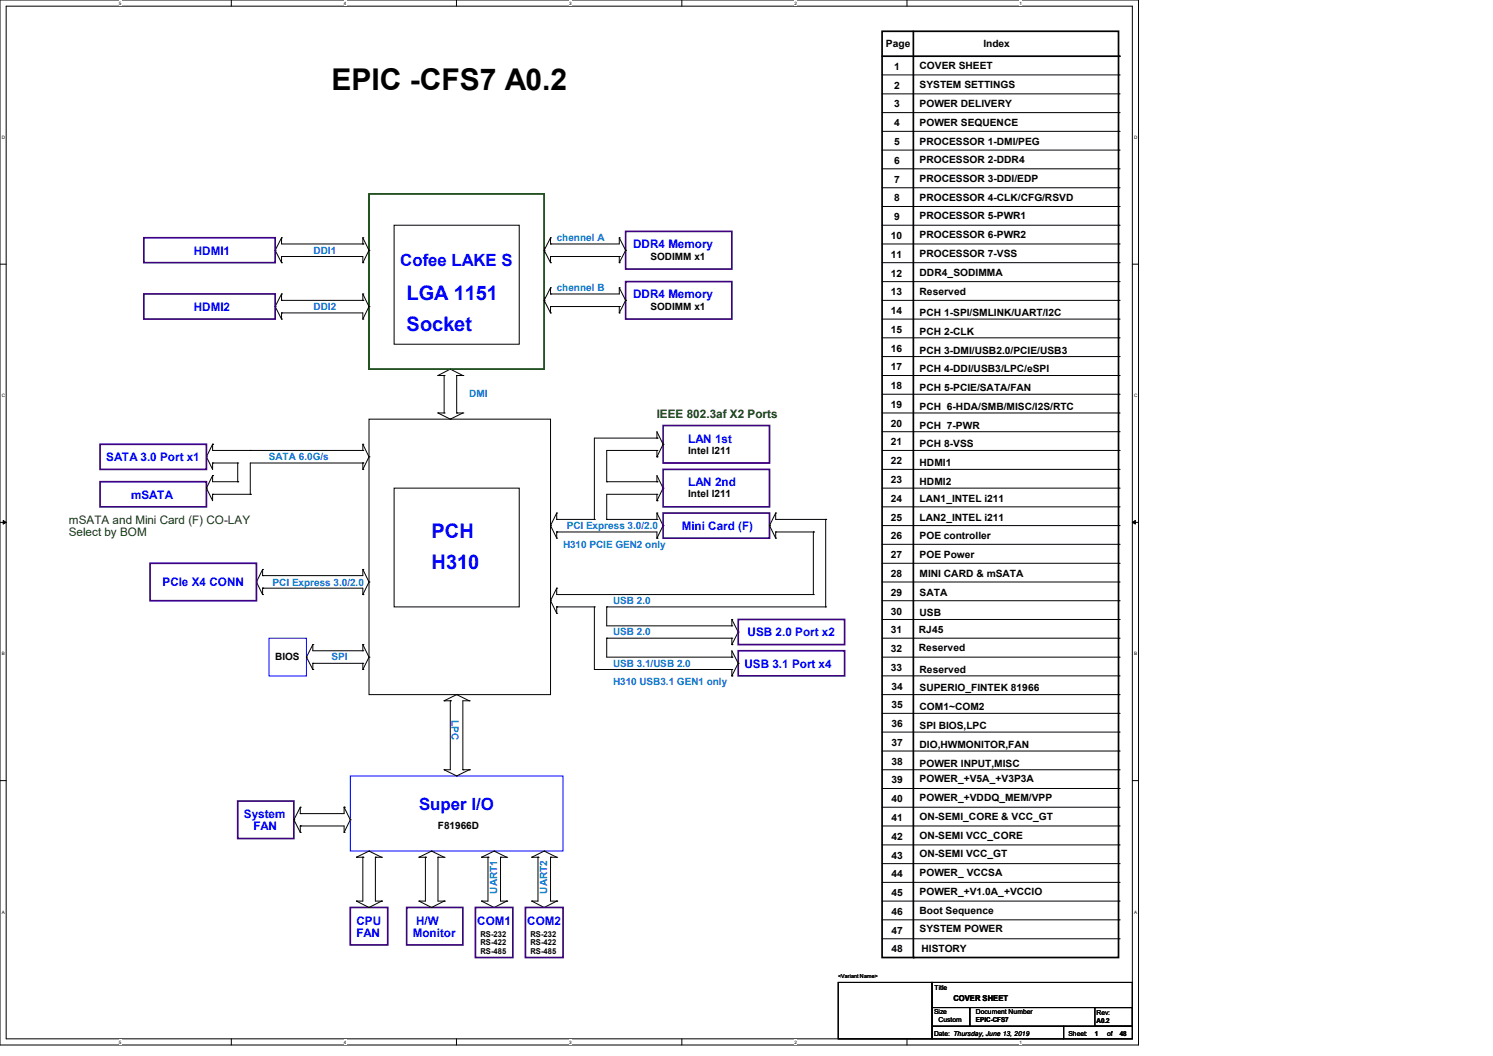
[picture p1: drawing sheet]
<svg xmlns="http://www.w3.org/2000/svg" width="297mm" height="210mm" viewBox="0 0 297 210" stroke-linecap="round" stroke-linejoin="round" font-family="sans-serif">
<path d="M0 0h226.5v207.8h-226.5zM1.2 1.2h224.1v205.4h-224.1z" fill="none" stroke="#000" stroke-width=".2"/>
<g fill="#fff">
<path d="M23.6 .1h.5v1h-.5z"/>
<path d="M23.6 206.7h.5v1h-.5z"/>
</g>
<path d="M46 0v1.2M46 206.6v1.2" fill="none" stroke="#000" stroke-width=".2"/>
<g fill="#fff">
<path d="M68.4 .1h.5v1h-.5z"/>
<path d="M68.4 206.7h.5v1h-.5z"/>
</g>
<path d="M90.8 0v1.2M90.8 206.6v1.2" fill="none" stroke="#000" stroke-width=".2"/>
<g fill="#fff">
<path d="M113.2 .1h.5v1h-.5z"/>
<path d="M113.2 206.7h.5v1h-.5z"/>
</g>
<path d="M135.6 0v1.2M135.6 206.6v1.2" fill="none" stroke="#000" stroke-width=".2"/>
<g fill="#fff">
<path d="M158 .1h.5v1h-.5z"/>
<path d="M158 206.7h.5v1h-.5z"/>
</g>
<path d="M180.4 0v1.2M180.4 206.6v1.2" fill="none" stroke="#000" stroke-width=".2"/>
<g fill="#fff">
<path d="M202.8 .1h.5v1h-.5z"/>
<path d="M202.8 206.7h.5v1h-.5z"/>
<path d="M.3 26.9h.7v1h-.7z"/>
<path d="M225.6 26.9h.6v1h-.6z"/>
<path d="M.3 78.2h.7v1h-.7z"/>
<path d="M225.6 78.2h.6v1h-.6z"/>
</g>
<path d="M0 52.5h1.2M225.3 52.5h1.2" fill="none" stroke="#000" stroke-width=".2"/>
<g fill="#fff">
<path d="M.3 129.5h.6v1.1h-.6z"/>
<path d="M225.6 129.5h.6v1.1h-.6z"/>
</g>
<path d="M0 103.9h1.2M225.3 103.9h1.2" fill="none" stroke="#000" stroke-width=".2"/>
<path d="M.6 103.5l.6 .4-.6 .3zM225.3 103.9l.5-.4v.7z" fill="#000" stroke="#000" stroke-width=".2"/>
<g fill="#fff">
<path d="M.3 180.9h.6v1h-.6z"/>
<path d="M225.6 180.9h.5v1h-.5z"/>
</g>
<g fill="none" stroke="#000" stroke-width=".2">
<path d="M175.5 18.7h47.1M175.5 14.9h47.1M222.6 18.7h.1M222.6 14.9h.1M175.5 22.4h47.1M175.5 26.1h47.1M175.5 29.8h47.1M175.5 33.6h47.1M175.5 37.3h47.1M222.6 22.4h.1M222.6 26.1h.1M222.6 29.8h.1"/>
<path d="M222.6 33.6h.1M222.6 37.3h.1M54.7 49.8h.1M54.7 49.8l1.3 2.4M56 51h.1M56 52.2h.1M56 47.3h.1M56 59.7h.1M56 58.5h.1M56 47.3v1.2h16.2M56 59.7h16.2M56 51v1.2"/>
<path d="M56 58.5v1.2M56 47.3l-1.3 2.5M56 51h16.2v1.2M56 58.5l-1.3 2.5M72.2 48.5h.1M72.2 59.7h.1M72.2 58.5h.1M72.2 52.2h.1M72.2 47.3h.1M72.2 47.3v1.2M72.2 58.5v1.2M72.2 58.5l1.2 2.5"/>
<path d="M72.2 47.3l1.2 2.5M73.4 49.8h.1M73.4 49.8l-1.2 2.4M78.4 44.8h24.9v23.7h-24.9zM108.2 49.8h.1M108.2 59.7h.1M108.2 49.8l1.3 2.4M108.2 59.7l1.3 2.5M109.5 51h.1M109.5 52.2h.1M109.5 48.5h.1M109.5 47.3h.1"/>
<path d="M109.5 58.5h.1M109.5 57.2h.1M109.5 51h13.7M109.5 47.3v1.2M109.5 51v1.2M109.5 57.2v1.3M109.5 47.3l-1.3 2.5M109.5 57.2l-1.3 2.5M123.2 51h.1M123.2 47.3h.1M123.2 52.2h.1M123.2 57.2h.1"/>
<path d="M123.2 47.3v1.2h-13.7M123.2 51v1.2M123.2 57.2v1.3h-13.7M123.2 47.3l1.3 2.5M123.2 57.2l1.3 2.5M124.5 49.8h.1M124.5 59.7h.1M124.5 49.8l-1.3 2.4M124.5 59.7l-1.3 2.5M175.5 41.1h47.1M175.5 44.8h47.1M175.5 48.5h47.1"/>
<path d="M175.5 52.2h47.1M175.5 56h47.1M175.5 59.7h47.1M222.6 41.1h.1M222.6 44.8h.1M222.6 48.5h.1M222.6 52.2h.1M222.6 56h.1M222.6 59.7h.1M54.7 61h.1M54.7 61l1.3 2.5M56 63.5h.1"/>
<path d="M56 62.2h.1M56 62.2v1.3M56 62.2h16.2v1.3M72.2 63.5h.1M73.4 61h.1M73.4 61l-1.2 2.5M87.1 74.7h.1M87.1 74.7h1.2M88.3 74.7h.1M88.3 74.7v7.4M89.6 73.4h.1M89.6 73.4l2.5 1.3"/>
<path d="M89.6 73.4l-2.5 1.3M90.8 74.7h.1M90.8 74.7h1.3M90.8 74.7v7.4M92.1 74.7h.1M109.5 61h.1M109.5 62.2h.1M109.5 61v1.2M109.5 61h13.7M123.2 61h.1M123.2 62.2h.1M123.2 61v1.2"/>
<path d="M175.5 63.5h47.1M175.5 67.2h47.1M175.5 70.9h47.1M175.5 74.7h47.1M175.5 78.4h47.1M222.6 63.5h.1M222.6 67.2h.1M222.6 70.9h.1M222.6 74.7h.1M222.6 78.4h.1M41.1 90.8h.1M41.1 97.1h.1"/>
<path d="M41.1 90.8l1.2 2.5v-1.2M41.1 97.1l1.2 2.5v-1.3M42.3 88.3h.1M42.3 92.1h.1M42.3 94.6h.1M42.3 98.3h.1M42.3 88.3v1.3h29.9M42.3 98.3h7.5M42.3 92.1h5M42.3 94.6v1.2h5M42.3 88.3l-1.2 2.5M42.3 94.6l-1.2 2.5"/>
<path d="M47.3 92.1h.1M47.3 95.8h.1M47.3 92.1v3.7M49.8 98.3h.1M49.8 89.6h.1M72.2 92.1h.1M72.2 89.6h.1M72.2 88.3h.1M72.2 93.3h.1M72.2 92.1h-22.4v6.2M72.2 88.3v1.3M72.2 92.1v1.2"/>
<path d="M72.2 88.3l1.2 2.5M73.4 83.4h36.1v54.7h-36.1zM73.4 90.8h.1M73.4 90.8l-1.2 2.5M78.4 97.1h24.9v23.6h-24.9zM87.1 82.1h.1M87.1 82.1h1.2M87.1 82.1l2.5 1.3M88.3 82.1h.1M89.6 83.4h.1M90.8 82.1h.1M90.8 82.1h1.3"/>
<path d="M92.1 82.1h.1M92.1 82.1l-2.5 1.3M120.7 95.8h.1M120.7 95.8h10M130.7 99.6h.1M130.7 95.8h.1M130.7 90.8h.1M130.7 87.1h.1M130.7 89.6h.1M130.7 98.3h.1M130.7 89.6h-10v6.2M130.7 98.3h-10v5"/>
<path d="M130.7 87.1h-12.5v16.2M130.7 87.1v-1.2l1.2 2.4M130.7 89.6v1.2M130.7 95.8v-1.2l1.2 2.5M130.7 98.3v1.3M131.9 97.1h.1M131.9 88.3h.1M131.9 97.1l-1.2 2.5M131.9 88.3l-1.2 2.5M175.5 82.1h47.1M175.5 85.9h47.1M175.5 89.6h47.1"/>
<path d="M175.5 93.3h47.1M175.5 97.1h47.1M222.6 82.1h.1M222.6 85.9h.1M222.6 89.6h.1M222.6 93.3h.1M222.6 97.1h.1M51 115.7h.1M51 115.7l1.2 2.5M52.2 117h.1M52.2 118.2h.1M52.2 113.2h.1"/>
<path d="M52.2 114.5h.1M52.2 117h20v1.2M52.2 113.2v1.3M52.2 117v1.2M52.2 113.2l-1.2 2.5M72.2 118.2h.1M72.2 113.2h.1M72.2 113.2v1.3h-20M72.2 113.2l1.2 2.5M73.4 115.7h.1M73.4 115.7l-1.2 2.5M109.5 104.5h.1"/>
<path d="M109.5 119.5h.1M109.5 104.5l1.2 2.5M109.5 119.5l1.2 2.5M110.7 105.8h.1M110.7 107h.1M110.7 102h.1M110.7 103.3h.1M110.7 117h.1M110.7 105.8h20v1.2M110.7 102v1.3M110.7 105.8v1.2M110.7 117v1.2h51.1"/>
<path d="M110.7 102l-1.2 2.5M110.7 103.3h7.5M110.7 117l-1.2 2.5M118.2 103.3h.1M120.7 103.3h.1M120.7 103.3h10M130.7 107h.1M130.7 103.3h.1M130.7 102h.1M130.7 102v1.3M130.7 102l1.2 2.5M131.9 104.5h.1"/>
<path d="M131.9 104.5l-1.2 2.5M153.1 104.5h.1M153.1 104.5l1.2 2.5M154.3 105.8h.1M154.3 102h.1M154.3 107h.1M154.3 102v1.3h10M154.3 105.8h7.5M154.3 102l-1.2 2.5M154.3 105.8v1.2M161.8 118.2h.1M161.8 105.8h.1"/>
<path d="M161.8 105.8v12.4M164.3 103.3h.1M164.3 103.3v17.4M175.5 100.8h47.1M175.5 104.5h47.1M175.5 108.2h47.1M175.5 112h47.1M175.5 115.7h47.1M175.5 119.5h47.1M222.6 100.8h.1M222.6 104.5h.1M222.6 108.2h.1"/>
<path d="M222.6 112h.1M222.6 115.7h.1M222.6 119.5h.1M61 130.7h.1M61 130.7l1.2 2.4M62.2 128.2h.1M62.2 131.9h.1M62.2 133.1h.1M62.2 128.2l-1.2 2.5M62.2 128.2v1.2h10M62.2 131.9v1.2M62.2 131.9h10"/>
<path d="M72.2 131.9h.1M72.2 129.4h.1M72.2 128.2h.1M72.2 133.1h.1M72.2 128.2l1.2 2.5M72.2 128.2v1.2M72.2 131.9v1.2M73.4 130.7h.1M73.4 130.7l-1.2 2.4M88.3 139.4h.1M88.3 139.4h1.3M89.6 139.4h.1"/>
<path d="M89.6 139.4v13.7h-1.3M90.8 138.1h.1M90.8 138.1l2.5 1.3M90.8 138.1l-2.5 1.3M93.3 139.4h.1M93.3 139.4h-1.2v13.7M110.7 120.7h.1M110.7 122h.1M110.7 120.7h7.5M110.7 120.7v1.3M118.2 120.7h.1M118.2 120.7v12.4h27.4"/>
<path d="M120.7 120.7h.1M120.7 126.9h.1M120.7 126.9h24.9M120.7 126.9v3.8h24.9M120.7 120.7v3.8h24.9M120.7 120.7h43.6M145.6 124.5h.1M145.6 126.9h.1M145.6 123.2h.1M145.6 128.2h.1M145.6 133.1h.1M145.6 134.4h.1"/>
<path d="M145.6 130.7h.1M145.6 123.2l1.3 2.5M145.6 123.2v1.3M145.6 126.9v1.3M145.6 130.7v-1.3l1.3 2.5M145.6 133.1v1.3M146.9 125.7h.1M146.9 131.9h.1M146.9 125.7l-1.3 2.5M146.9 131.9l-1.3 2.5M164.3 120.7h.1M175.5 123.2h47.1"/>
<path d="M175.5 126.9h47.1M175.5 130.7h47.1M175.5 134.4h47.1M175.5 138.1h47.1M222.6 123.2h.1M222.6 126.9h.1M222.6 130.7h.1M222.6 134.4h.1M222.6 138.1h.1M0 155.2h1.2M88.3 153.1h.1M88.3 153.1l2.5 1.2"/>
<path d="M90.8 154.3h.1M92.1 153.1h.1M92.1 153.1h1.2M93.3 153.1h.1M93.3 153.1l-2.5 1.2M175.5 141.9h47.1M175.5 145.6h47.1M175.5 149.4h47.1M175.5 153.1h47.1M175.5 156.8h47.1M222.6 141.9h.1M222.6 145.6h.1"/>
<path d="M222.6 149.4h.1M222.6 153.1h.1M222.6 156.8h.1M225.3 155.2h1.2M58.5 163h.1M58.5 163l1.2 2.5M59.7 160.5h.1M59.7 165.5h.1M59.7 164.3h.1M59.7 161.8h.1M59.7 164.3h8.8v1.2M59.7 160.5v1.3"/>
<path d="M59.7 164.3v1.2M59.7 160.5l-1.2 2.5M68.5 160.5h.1M68.5 165.5h.1M68.5 160.5v1.3h-8.8M68.5 160.5l1.2 2.5M69.7 163h.1M69.7 163l-1.2 2.5M70.9 170.5h.1M70.9 179.2h.1M70.9 170.5h1.3M70.9 179.2l2.5 1.3"/>
<path d="M72.2 170.5h.1M72.2 170.5v8.7h-1.3M73.4 169.2h.1M73.4 169.2l2.5 1.3M73.4 169.2l-2.5 1.3M74.7 170.5h.1M74.7 170.5v8.7h1.2M74.7 170.5h1.2M75.9 170.5h.1M75.9 179.2h.1M75.9 179.2l-2.5 1.3M83.4 170.5h.1"/>
<path d="M83.4 179.2h.1M83.4 170.5h1.2M83.4 179.2l2.5 1.3M84.6 170.5h.1M84.6 170.5v8.7h-1.2M85.9 169.2h.1M85.9 169.2l2.4 1.3M85.9 169.2l-2.5 1.3M87.1 170.5h.1M87.1 170.5v8.7h1.2M87.1 170.5h1.2M88.3 170.5h.1"/>
<path d="M88.3 179.2h.1M88.3 179.2l-2.4 1.3M95.8 170.5h.1M95.8 179.2h.1M95.8 170.5h1.3M95.8 179.2l2.5 1.3M97.1 170.5h.1M97.1 170.5v8.7h-1.3M98.3 169.2h.1M98.3 169.2l2.5 1.3M98.3 169.2l-2.5 1.3M99.6 170.5h.1"/>
<path d="M99.6 170.5v8.7h1.2M99.6 170.5h1.2M100.8 170.5h.1M100.8 179.2h.1M100.8 179.2l-2.5 1.3M105.8 170.5h.1M105.8 179.2h.1M105.8 170.5h1.2M105.8 179.2l2.4 1.3M107 170.5h.1M107 170.5v8.7h-1.2M108.2 169.2h.1"/>
<path d="M108.2 169.2l-2.4 1.3M108.2 169.2l2.5 1.3M109.5 170.5h.1M109.5 170.5v8.7h1.2M109.5 170.5h1.2M110.7 170.5h.1M110.7 179.2h.1M110.7 179.2l-2.5 1.3M175.5 160.5h47.1M175.5 164.3h47.1M175.5 168h47.1M175.5 171.7h47.1"/>
<path d="M175.5 175.5h47.1M175.5 179.2h47.1M222.6 160.5h.1M222.6 164.3h.1M222.6 168h.1M222.6 171.7h.1M222.6 175.5h.1M222.6 179.2h.1M73.4 180.5h.1M85.9 180.5h.1M98.3 180.5h.1M108.2 180.5h.1"/>
<path d="M166.8 195.4h18.6v11.2h-18.6zM175.5 182.9h47.1M175.5 186.7h47.1M185.4 195.4h39.9v5h-39.9zM222.6 182.9h.1M222.6 186.7h.1M185.4 200.4h7.5v3.7h-7.5zM185.4 204.1h26.2v2.5h-26.2zM192.9 200.4h32.4v3.7h-32.4zM211.6 204.1h13.7v2.5h-13.7zM217.8 200.4h7.5v3.7h-7.5z"/>
</g>
<path d="M175.5 6.2h47v184.2h-47zM175.5 11.2h47.1M181.7 6.2v184.2" fill="none" stroke="#000" stroke-width=".34"/>
<g fill="#000">
<circle cx="222.6" cy="11.2" r=".17"/>
<circle cx="181.7" cy="190.4" r=".17"/>
</g>
<g fill="none" stroke="#400080" stroke-width=".34">
<path d="M28.6 47.3h26.1v4.9h-26.1zM28.6 58.5h26.1v5h-26.1zM124.5 46h21.1v7.5h-21.1zM124.5 56h21.1v7.5h-21.1zM19.9 95.8h21.2v5h-21.2zM19.9 88.3h21.2v5h-21.2zM131.9 84.6h21.2v7.5h-21.2zM131.9 93.3h21.2v7.5h-21.2zM29.8 112h21.2v7.5h-21.2zM131.9 102h21.2v5h-21.2zM146.9 129.4h21.1v5h-21.1zM146.9 123.2h21.1v5h-21.1z"/>
<path d="M47.3 159.3h11.2v7.5h-11.2zM69.7 180.5h7.4v7.4h-7.4zM80.9 180.5h11.2v7.4h-11.2zM94.6 180.5h7.4v9.9h-7.4zM104.5 180.5h7.5v9.9h-7.5z"/>
</g>
<path d="M73.4 38.6h34.8v34.8h-34.8z" fill="none" stroke="#004000" stroke-width=".34"/>
<path d="M53.5 126.9h7.5v7.5h-7.5zM69.7 154.3h42.3v14.9h-42.3z" fill="none" stroke="#00f" stroke-width=".2"/>
<text font-size="6" x="66" y="18">EPIC -CFS7 A0.2</text>
<g font-size="4" fill="#00f">
<text x="80.9" y="59.7">LGA 1151</text>
<text x="80.9" y="65.9">Socket</text>
<text x="85.9" y="107">PCH</text>
<text x="85.9" y="113.2">H310</text>
</g>
<g font-size="3.3" fill="#00f">
<text x="79.6" y="52.9">Cofee LAKE S</text>
<text x="83.4" y="161.2">Super I/O</text>
</g>
<g font-size="2.3" fill="#00f">
<text x="38.6" y="50.7">HDMI1</text>
<text x="125.9" y="49.3">DDR4 Memory</text>
<text x="125.9" y="59.3">DDR4 Memory</text>
<text x="38.6" y="61.9">HDMI2</text>
<text x="136.9" y="88">LAN 1st</text>
<text x="21.1" y="91.7">SATA 3.0 Port x1</text>
<text x="26.1" y="99.2">mSATA</text>
<text x="136.9" y="96.7">LAN 2nd</text>
<text x="135.6" y="105.5">Mini Card (F)</text>
<text x="32.3" y="116.6">PCIe X4 CONN</text>
<text x="148.7" y="126.5">USB 2.0 Port x2</text>
<text x="148.1" y="132.8">USB 3.1 Port x4</text>
<text x="48.5" y="162.7">System</text>
<text x="50.4" y="165.1">FAN</text>
<text x="70.9" y="183.9">CPU</text>
<text x="82.8" y="183.9">H/W</text>
<text x="95" y="184">COM1</text>
<text x="104.9" y="184">COM2</text>
<text x="70.9" y="186.3">FAN</text>
<text x="82.1" y="186.3">Monitor</text>
</g>
<g font-size="2.3" fill="#008000">
<text x="130.7" y="83.1">IEEE 802.3af X2 Ports</text>
<text x="13.7" y="104.2">mSATA and Mini Card (F) CO-LAY</text>
<text x="13.7" y="106.6">Select by BOM</text>
</g>
<g font-size="2">
<text x="176.2" y="9.3">Page</text>
<text x="195.6" y="9.3">Index</text>
<text x="177.8" y="13.9">1</text>
<text x="177.8" y="17.7">2</text>
<text x="182.9" y="17.5">SYSTEM SETTINGS</text>
<text x="182.9" y="13.8">COVER SHEET</text>
<text x="177.8" y="21.4">3</text>
<text x="182.9" y="21.3">POWER DELIVERY</text>
<text x="177.8" y="25.1">4</text>
<text x="177.8" y="28.9">5</text>
<text x="182.9" y="28.7">PROCESSOR 1-DMI/PEG</text>
<text x="182.9" y="25">POWER SEQUENCE</text>
<text x="177.8" y="32.6">6</text>
<text x="182.9" y="32.5">PROCESSOR 2-DDR4</text>
<text x="177.8" y="36.3">7</text>
<text x="177.8" y="40">8</text>
<text x="182.9" y="39.9">PROCESSOR 4-CLK/CFG/RSVD</text>
<text x="182.9" y="36.2">PROCESSOR 3-DDI/EDP</text>
<text x="177.2" y="47.5">10</text>
<text x="177.8" y="43.8">9</text>
<text x="182.9" y="47.4">PROCESSOR 6-PWR2</text>
<text x="182.9" y="43.6">PROCESSOR 5-PWR1</text>
<text x="129.4" y="51.6">SODIMM x1</text>
<text x="177.2" y="51.3">11</text>
<text x="182.9" y="51.1">PROCESSOR 7-VSS</text>
<text x="177.2" y="55">12</text>
<text x="177.2" y="58.7">13</text>
<text x="182.9" y="54.9">DDR4_SODIMMA</text>
<text x="182.9" y="58.6">Reserved</text>
<text x="129.4" y="61.6">SODIMM x1</text>
<text x="177.2" y="62.4">14</text>
<text x="182.9" y="62.8">PCH 1-SPI/SMLINK/UART/I2C</text>
<text x="177.2" y="66.2">15</text>
<text x="177.2" y="69.9">16</text>
<text x="182.9" y="70.3">PCH 3-DMI/USB2.0/PCIE/USB3</text>
<text x="182.9" y="66.5">PCH 2-CLK</text>
<text x="177.2" y="73.7">17</text>
<text x="177.2" y="77.4">18</text>
<text x="182.9" y="74">PCH 4-DDI/USB3/LPC/eSPI</text>
<text x="182.9" y="77.8">PCH 5-PCIE/SATA/FAN</text>
<text x="177.2" y="81.1">19</text>
<text x="182.9" y="81.5">PCH 6-HDA/SMB/MISC/I2S/RTC</text>
<text x="177.2" y="84.9">20</text>
<text x="177.2" y="88.5">21</text>
<text x="182.9" y="89">PCH 8-VSS</text>
<text x="182.9" y="85.2">PCH 7-PWR</text>
<text x="136.9" y="90.2">Intel I211</text>
<text x="177.2" y="92.2">22</text>
<text x="182.9" y="92.7">HDMI1</text>
<text x="136.9" y="98.9">Intel I211</text>
<text x="177.2" y="96.1">23</text>
<text x="177.2" y="99.8">24</text>
<text x="182.9" y="99.8">LAN1_INTEL i211</text>
<text x="182.9" y="96.4">HDMI2</text>
<text x="177.2" y="103.5">25</text>
<text x="177.2" y="107.3">26</text>
<text x="182.9" y="103.5">LAN2_INTEL i211</text>
<text x="182.9" y="107.3">POE controller</text>
<text x="177.2" y="111">27</text>
<text x="182.9" y="111">POE Power</text>
<text x="177.2" y="114.7">28</text>
<text x="177.2" y="118.4">29</text>
<text x="182.9" y="118.4">SATA</text>
<text x="182.9" y="114.7">MINI CARD &amp; mSATA</text>
<text x="177.2" y="122.2">30</text>
<text x="177.2" y="125.9">31</text>
<text x="182.8" y="125.8">RJ45</text>
<text x="182.9" y="122.6">USB</text>
<text x="54.7" y="131.3">BIOS</text>
<text x="177.2" y="129.7">32</text>
<text x="182.8" y="129.5">Reserved</text>
<text x="177.2" y="133.4">33</text>
<text x="177.3" y="137.1">34</text>
<text x="182.9" y="137.5">SUPERIO_FINTEK 81966</text>
<text x="182.9" y="133.8">Reserved</text>
<text x="177.3" y="140.9">35</text>
<text x="182.9" y="141.2">COM1~COM2</text>
<text x="177.3" y="144.6">36</text>
<text x="177.3" y="148.3">37</text>
<text x="182.9" y="148.7">DIO,HWMONITOR,FAN</text>
<text x="182.9" y="145">SPI BIOS,LPC</text>
<text x="177.3" y="155.8">39</text>
<text x="177.3" y="152.1">38</text>
<text x="182.9" y="152.4">POWER INPUT,MISC</text>
<text x="182.9" y="155.6">POWER_+V5A_+V3P3A</text>
<text x="177.3" y="159.6">40</text>
<text x="182.9" y="159.3">POWER_+VDDQ_MEM/VPP</text>
<text x="87.1" y="164.9">F81966D</text>
<text x="177.3" y="163.3">41</text>
<text x="177.3" y="167">42</text>
<text x="182.9" y="163">ON-SEMI_CORE &amp; VCC_GT</text>
<text x="182.9" y="166.8">ON-SEMI VCC_CORE</text>
<text x="177.3" y="170.7">43</text>
<text x="182.9" y="170.5">ON-SEMI VCC_GT</text>
<text x="177.3" y="174.5">44</text>
<text x="177.3" y="178.2">45</text>
<text x="182.9" y="174.2">POWER_ VCCSA</text>
<text x="182.9" y="178">POWER_+V1.0A_+VCCIO</text>
<text x="177.3" y="181.9">46</text>
<text x="177.3" y="185.7">47</text>
<text x="182.9" y="181.7">Boot Sequence</text>
<text x="182.9" y="185.4">SYSTEM POWER</text>
<text x="177.3" y="189.4">48</text>
<text x="183.3" y="189.3">HISTORY</text>
</g>
<g font-size="2" fill="#0080ff">
<text x="110.7" y="47.9">chennel A</text>
<text x="62.4" y="50.5">DDI1</text>
<text x="110.7" y="57.9">chennel B</text>
<text x="62.4" y="61.7">DDI2</text>
<text x="93.3" y="79">DMI</text>
<text x="53.5" y="91.4">SATA 6.0G/s</text>
<text x="112.7" y="105.3">PCI Express 3.0/2.0</text>
<text x="112" y="108.9">H310 PCIE GEN2 only</text>
<text x="54.2" y="116.5">PCI Express 3.0/2.0</text>
<text x="122" y="120.1">USB 2.0</text>
<text x="66" y="131.3">SPI</text>
<text x="122" y="126.3">USB 2.0</text>
<text x="122" y="132.5">USB 3.1/USB 2.0</text>
<text x="122" y="136.3">H310 USB3.1 GEN1 only</text>
<text x="89.8" y="143.1" transform="rotate(90 89.8 143.1)">LPC</text>
<text x="98.9" y="177.7" transform="rotate(-90 98.9 177.7)">UART1</text>
<text x="108.9" y="177.7" transform="rotate(-90 108.9 177.7)">UART2</text>
</g>
<g font-size="1.6">
<text x="95.6" y="186.4">RS-232</text>
<text x="95.6" y="188">RS-422</text>
<text x="95.6" y="189.7">RS-485</text>
<text x="105.5" y="186.4">RS-232</text>
<text x="105.5" y="188">RS-422</text>
<text x="105.5" y="189.7">RS-485</text>
<text x="189.6" y="199">COVER SHEET</text>
</g>
<g font-size="1.4">
<text x="185.9" y="196.9">Title</text>
<text x="185.8" y="201.6">Size</text>
<text x="186.7" y="203.2">Custom</text>
<text x="194.1" y="201.6">Document Number</text>
<text x="194.1" y="203.2">EPIC-CFS7</text>
<text x="218.1" y="201.8">Rev:</text>
<text x="218.2" y="203.4">A0.2</text>
<text x="185.8" y="206">Date: Thursday, June 13, 2019</text>
<text x="212.6" y="206">Sheet:</text>
<text x="217.8" y="206">1</text>
<text x="220.3" y="206">of</text>
<text x="222.8" y="206">48</text>
</g>
<text font-size="1.1" x="166.7" y="194.6">&lt;Variant Name&gt;</text>
<g font-size=".9">
<text x="23.6" y=".9">5</text>
<text x="68.4" y=".9">4</text>
<text x="113.2" y=".9">3</text>
<text x="158" y=".9">2</text>
<text x="202.8" y=".9">1</text>
<text x=".3" y="27.7">D</text>
<text x="225.6" y="27.7">D</text>
<text x=".3" y="79">C</text>
<text x="225.6" y="79">C</text>
<text x=".3" y="130.3">B</text>
<text x="225.6" y="130.3">B</text>
<text x=".3" y="181.7">A</text>
<text x="225.6" y="181.7">A</text>
<text x="23.6" y="207.5">5</text>
<text x="68.4" y="207.5">4</text>
<text x="113.2" y="207.5">3</text>
<text x="158" y="207.5">2</text>
<text x="202.8" y="207.5">1</text>
</g>
</svg>
